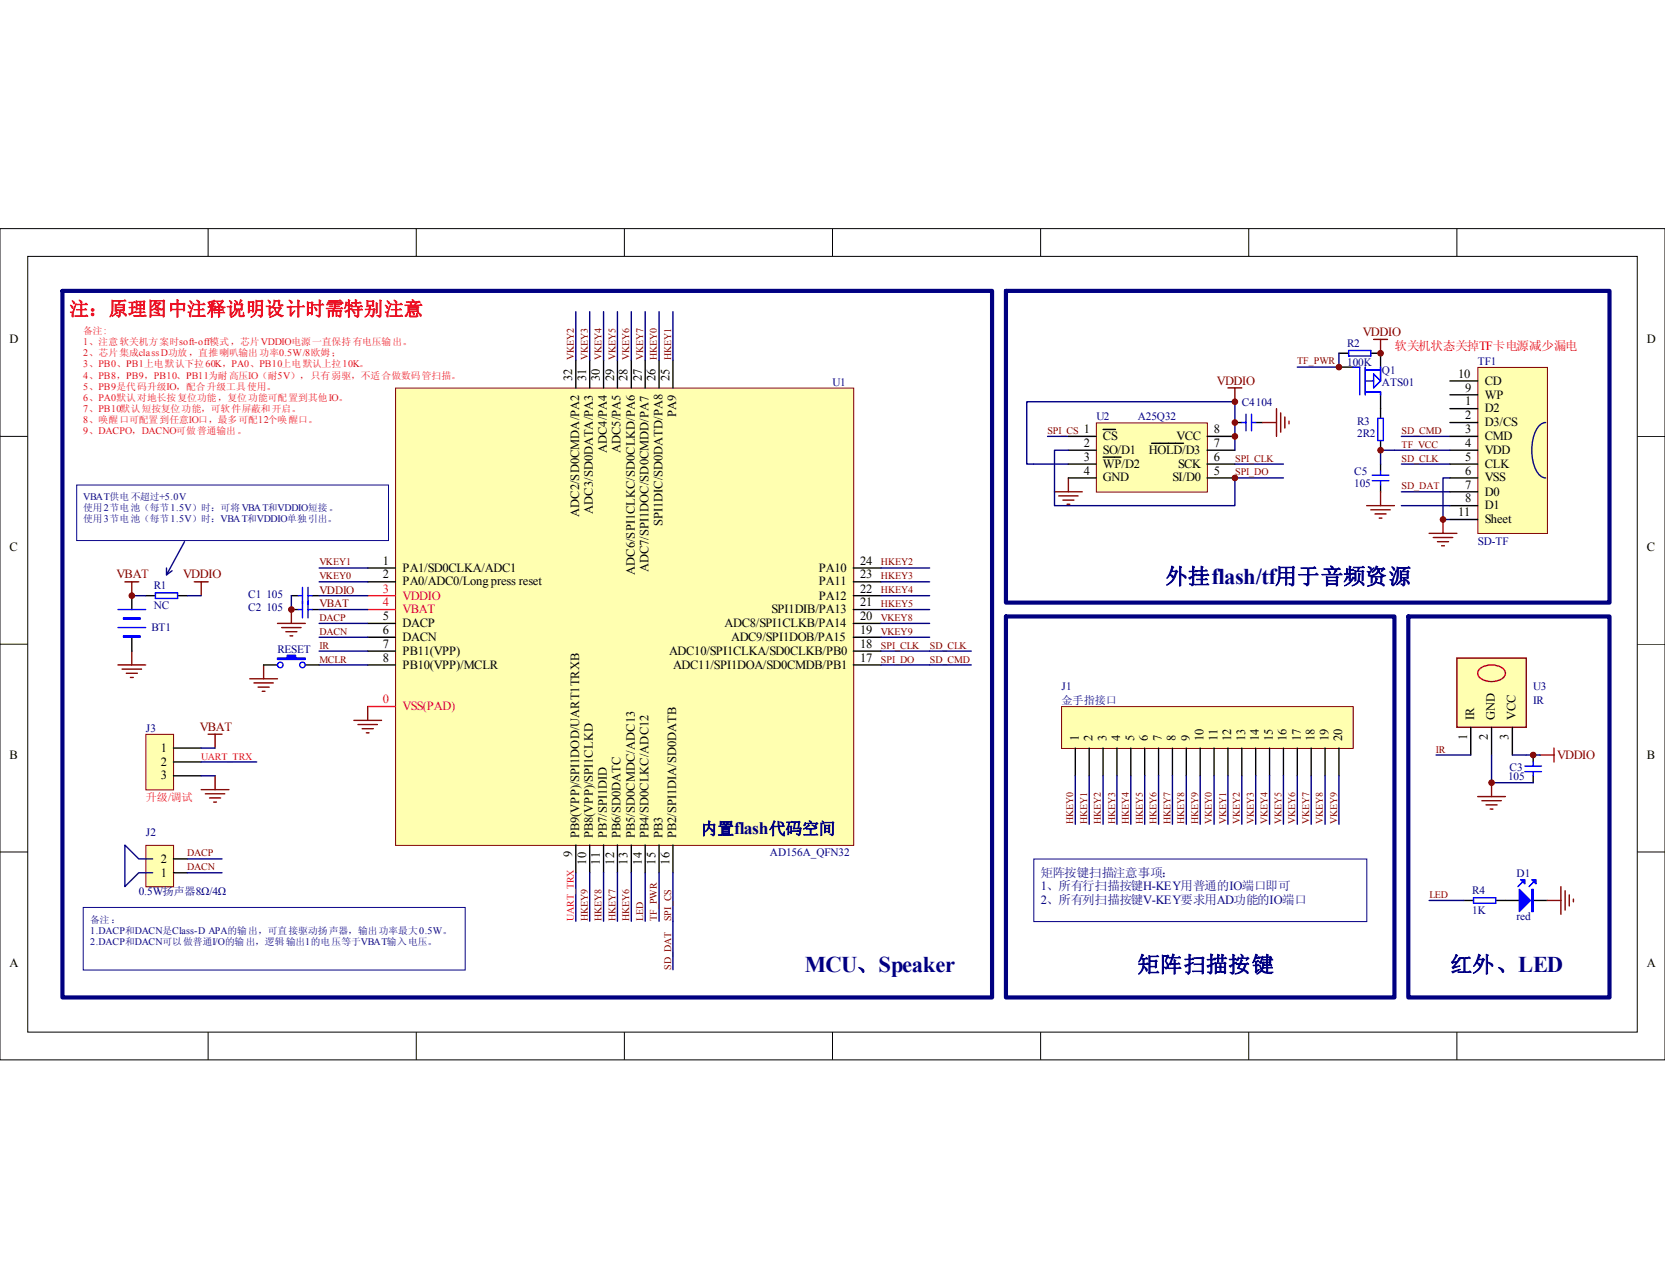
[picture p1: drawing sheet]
<svg xmlns="http://www.w3.org/2000/svg" width="279mm" height="216mm" viewBox="0 0 279 216" stroke-linecap="round" stroke-linejoin="round" font-family="sans-serif">
<g fill="none" stroke="#000" stroke-width=".17">
<path d="M0 38.4h279.4v139.4h-279.4zM34.9 38.3v4.7M69.8 38.3v4.7M104.8 38.3v4.7M139.7 38.3v4.7M174.6 38.3v4.7M209.5 38.3v4.7M244.5 38.3v4.7M4.7 43h270v130.1h-270zM0 73.2h4.7M274.7 73.2h4.7M0 108.1h4.7"/>
<path d="M274.7 108.1h4.7M0 142.9h4.7M274.7 142.9h4.7M34.9 173.1v4.7M69.8 173.1v4.7M104.8 173.1v4.7M139.7 173.1v4.7M174.6 173.1v4.7M209.5 173.1v4.7M244.5 173.1v4.7"/>
</g>
<path d="M10.5 48.8h156v118.5h-156zM168.8 48.8h101.3v52.3h-101.3z" fill="none" stroke="#000080" stroke-width=".7"/>
<path d="M173.5 144.1h55.9v10.5h-55.9z" fill="none" stroke="#11037f" stroke-width=".17"/>
<path d="M248 133.6h4.6M248.7 134.3h3.2M249.4 135h1.8M250.1 135.7h.4M250.3 131.3v2.3M258.4 126.7h2.4M260.8 125.5v2.3" fill="none" stroke="#800000" stroke-width=".23"/>
<path d="M244.5 110.4h11.6v11.6h-11.6z" fill-rule="evenodd" fill="#ffffb0" stroke="#800000" stroke-width=".23"/>
<path d="M246.8 122v4.7M250.3 122v4.7M253.8 122v4.7" fill="none" stroke="#000" stroke-width=".23"/>
<path d="M248.3 112.2a3.3 3.3 0 0 1 4 0 1.01 1.01 0 0 1-.4 1.7 3.1 3.1 0 0 1-3.8-.6l-.1-.4z" fill="none" stroke="#bf0000" stroke-width=".23"/>
<path d="M241 126.7h5.8M253.8 126.7h2.3" fill="none" stroke="#000080" stroke-width=".23"/>
<path d="M24.6 141.9h4.5v6.9h-4.5z" fill="#ffffb0"/>
<path d="M24.5 141.8h4.6v7h-4.6z" fill="none" stroke="#800000" stroke-width=".17"/>
<path d="M257.3 126.7v1.1M257.3 130.1v1.2M29.1 146.4h2.3M29.1 144.1h2.3" fill="none" stroke="#000" stroke-width=".23"/>
<path d="M255.9 129.4h2.8M255.9 128.5h2.8M257.3 127.8v.7M257.3 129.4v.7" fill="none" stroke="#00f" stroke-width=".23"/>
<path d="M173.5 77.9h5.8M175.8 73.2h3.5M207.2 77.9h8.2M207.2 80.2h8.2M250.3 126.7v4.6h7M256.1 126.7h2.3M31.4 144.1h5.9M31.4 146.4h5.9" fill="none" stroke="#000080" stroke-width=".23"/>
<path d="M206.1 65.1h2.3M207.2 65.1v2.3M177 82.5h4.6M177.7 83.2h3.2M178.4 83.9h1.8M179 84.6h.5M179.3 80.2v2.3" fill="none" stroke="#800000" stroke-width=".23"/>
<path d="M184.1 71h18.5v11.5h-18.5z" fill="#ffffb0"/>
<path d="M184 71h18.6v11.5h-18.6z" fill="none" stroke="#800000" stroke-width=".17"/>
<g fill="none" stroke="#000" stroke-width=".23">
<path d="M179.3 73.2h4.6M179.3 75.5h4.6M179.3 77.9h4.6M185.1 72h2.1M185.1 76.7h3M193.3 74.4h5.3M202.6 73.2h4.6M202.6 75.5h4.6M202.6 77.9h4.6M207.2 70.9h1.2M210.7 70.9h1.2M179.3 80.2h4.6"/>
<path d="M202.6 80.2h4.6"/>
</g>
<path d="M208.4 70.9h.7M209.1 69.5v2.8M210 70.9h.7M210 69.5v2.8" fill="none" stroke="#00f" stroke-width=".23"/>
<path d="M179.3 75.5h-2.3v9.3h30.2v-4.6M207.2 75.5v-8.1h-34.9v10.5h1.2M235.2 73.2h8.1M235.2 77.9h8.1M235.2 82.5h8.1M243.3 80.2h-1.2v6.9h1.2" fill="none" stroke="#000080" stroke-width=".23"/>
<g fill="none" stroke="#800000" stroke-width=".23">
<path d="M211.9 70.9h2.3M214.2 68.6v4.6M214.9 69.3v3.2M215.6 70v1.8M216.3 70.6v.5M21 97.6h2.3M22.1 97.6v2.3M239.8 89.5h4.7M240.5 90.2h3.3M241.2 90.9h1.9M241.9 91.6h.5M242.1 87.1v2.4"/>
<path d="M19.8 111.5h4.6M20.5 112.2h3.2M21.2 112.9h1.9M21.9 113.6h.5M22.1 109.2v2.3"/>
</g>
<path d="M12.9 81.4h52.3v9.3h-52.3z" fill="none" stroke="#11037f" stroke-width=".17"/>
<path d="M248.1 61.7h11.6v27.8h-11.6z" fill="#ffffb0"/>
<path d="M248 61.6h11.7v27.9h-11.7z" fill="none" stroke="#800000" stroke-width=".17"/>
<g fill="none" stroke="#000" stroke-width=".23">
<path d="M224.7 59.3h1.6M230 59.3h1.7v2.3M224.7 61.6h2.3M231.7 66.2v4M231.7 73.9v1.6M231.7 77.9v1.1M243.3 63.9h4.7M243.3 75.5h4.7M243.3 77.9h4.7M243.3 70.9h4.7M243.3 73.2h4.7M243.3 66.2h4.7"/>
<path d="M243.3 68.6h4.7M22.1 99.9v2.4M231.7 81.3v1.2M243.3 82.5h4.7M243.3 80.2h4.7M243.3 84.8h4.7M243.3 87.1h4.7M22.1 106.9v2.3"/>
</g>
<path d="M259.4 70.9a2.05 2.05 0 0 0-1.7 1.3 8 8 0 0 0 .4 7.2l.8 .7 .5 .1" fill="none" stroke="#11037f" stroke-width=".23"/>
<path d="M234 75.5h9.3M235.2 84.8h8.1" fill="none" stroke="#000080" stroke-width=".23"/>
<path d="M230.5 56.9h2.3M231.7 56.9v2.4M229.3 84.8h4.7M230 85.5h3.3M230.7 86.2h1.9M231.4 86.9h.5M231.7 82.5v2.3" fill="none" stroke="#800000" stroke-width=".23"/>
<g fill="none" stroke="#00f" stroke-width=".23">
<path d="M226.3 58.8h3.7v.9h-3.7zM227 61.6h1.2v4.6M229.1 65.8h2.6v.4M229.1 61.6v4.6M229.1 62.1h2.6M229.1 63.9h1.4M230.3 79.7h2.8M230.5 62.7l1.2 1.2-1.2 1.2zM231.2 70.2h.9v3.7h-.9zM231.7 61.6v2.3M231.7 79v.7M230.3 80.6h2.8"/>
<path d="M231.7 80.6v.7M19.8 105.3h4.6M19.8 102.3h4.6"/>
</g>
<g fill="#00f" stroke="#00f" stroke-width=".23">
<path d="M20.7 103.6h2.8v.3h-2.8z" fill-rule="evenodd"/>
<path d="M20.7 106.7h2.8v.2h-2.8z" fill-rule="evenodd"/>
</g>
<path d="M66.5 65.2h76.8v76.6h-76.8z" fill="#ffffb0"/>
<path d="M66.4 65.1h76.9v76.7h-76.9z" fill="none" stroke="#800000" stroke-width=".17"/>
<g fill="none" stroke="#000" stroke-width=".23">
<path d="M96.6 60.4v4.7M99 60.4v4.7M101.3 60.4v4.7M103.6 60.4v4.7M105.9 60.4v4.7M108.3 60.4v4.7M110.6 60.4v4.7M112.9 60.4v4.7M24.4 99.9h1.7M29.8 99.9h1.6M48.9 99.9h1.2M52.4 99.9h1.2"/>
<path d="M61.7 97.6h4.7M61.7 95.3h4.7M143.2 97.6h4.6M143.2 95.3h4.6M143.2 99.9h4.6M44.2 111.5h2.4M48.9 102.3h1.2M51.2 111.5h2.4M52.4 102.3h1.2M61.7 104.6h4.7M61.7 106.9h4.7M61.7 109.2h4.7"/>
<path d="M61.7 111.5h4.7M143.2 104.6h4.6M143.2 106.9h4.6M143.2 102.3h4.6M143.2 109.2h4.6M143.2 111.5h4.6M96.6 141.8v4.6M99 141.8v4.6M101.3 141.8v4.6M103.6 141.8v4.6M105.9 141.8v4.6M108.3 141.8v4.6"/>
<path d="M110.6 141.8v4.6M112.9 141.8v4.6M245.6 151.1h1.7M251 151.1h4M257.3 151.1h2.3"/>
</g>
<path d="M61.7 99.9h4.7M61.7 102.3h4.7M61.7 118.5h4.7" fill="none" stroke="#ee0e22" stroke-width=".23"/>
<g fill="none" stroke="#000080" stroke-width=".23">
<path d="M96.6 52.3v8.1M99 52.3v8.1M101.3 52.3v8.1M103.6 52.3v8.1M105.9 52.3v8.1M108.3 52.3v8.1M110.6 52.3v8.1M112.9 52.3v8.1M224.7 59.3v2.3h-7M234 75.5h-2.3v2.4M22.1 99.9h2.3M31.4 99.9h2.4"/>
<path d="M48.9 99.9v2.4M53.6 99.9h8.1M53.6 97.6h8.1M53.6 95.3h8.1M147.8 99.9h8.2M147.8 97.6h8.2M147.8 95.3h8.2M53.6 102.3h8.1M53.6 104.6h8.1M53.6 106.9h8.1M53.6 109.2h8.1M53.6 111.5h8.1"/>
<path d="M147.8 102.3h8.2M147.8 104.6h8.2M147.8 106.9h8.2M147.8 109.2h15.2M147.8 111.5h15.2M96.6 146.4v8.1M99 146.4v8.1M101.3 146.4v8.1M103.6 146.4v8.1M105.9 146.4v8.1M108.3 146.4v8.1M110.6 146.4v8.1"/>
<path d="M112.9 146.4v16.3M239.8 151.1h5.8"/>
</g>
<g fill="none" stroke="#00f" stroke-width=".23">
<path d="M26.1 99.5h3.7v.9h-3.7zM50.1 99.9h.7M50.8 98.5v5.1M51.7 98.5v5.1M51.7 99.9h.7M50.1 102.3h.7M51.7 102.3h.7M247.3 150.6h3.7v.9h-3.7zM255.7 147.8l-1 .9M257.5 147.8l-.9 .9"/>
<circle cx="47" cy="111.5" r=".47"/>
<circle cx="50.8" cy="111.5" r=".47"/>
</g>
<g fill="none" stroke="#800000" stroke-width=".23">
<path d="M32.6 97.6h2.3M33.8 97.6v2.3M41.9 113.9h4.7M42.6 114.6h3.3M43.3 115.3h1.9M44 116h.5M44.2 111.5v2.4M46.6 104.6h4.6M47.3 105.3h3.2M48 106h1.8M48.7 106.7h.4M48.9 102.3v2.3"/>
<path d="M61.7 118.5v2.3M59.4 120.8h4.6M60.1 121.5h3.2M60.8 122.2h1.8M61.5 122.9h.4M259.6 151.1h2.3M261.9 148.7v4.7M262.6 149.4v3.3M263.3 150.1v1.9M264 150.8v.5"/>
</g>
<path d="M28.9 95.7l-1 .7M31 90.9l-3.1 5.5v-1.1M25.6 144.1h-2.3l-2.3-2.3v6.9l2.3-2.3h2.3" fill="none" stroke="#11037f" stroke-width=".23"/>
<path d="M14 152.2h64.1v10.5h-64.1z" fill="none" stroke="#11037f" stroke-width=".17"/>
<g fill="#00f" stroke="#00f" stroke-width=".23">
<path d="M257 147.6h.7v.7z"/>
<path d="M255.2 147.6h.7v.7z"/>
<path d="M255 149.2l1.8 1.9-1.8 1.8z"/>
<path d="M46.6 110.4h1.6v-.5h1.4v.5h1.6v.2h-4.6z" fill-rule="evenodd"/>
<path d="M257 149.2h.3v3.7h-.3z" fill-rule="evenodd"/>
</g>
<path d="M236.3 103.4h33.8v63.9h-33.8z" fill="none" stroke="#000080" stroke-width=".7"/>
<path d="M178.2 118.6h48.9v7h-48.9z" fill="#ffffb0"/>
<path d="M178.1 118.5h49v7.1h-49z" fill="none" stroke="#800000" stroke-width=".17"/>
<g fill="none" stroke="#000" stroke-width=".23">
<path d="M180.4 125.5v4.6M182.8 125.5v4.6M185.1 125.5v4.6M187.4 125.5v4.6M189.8 125.5v4.6M192.1 125.5v4.6M194.4 125.5v4.6M196.7 125.5v4.6M199.1 125.5v4.6M201.4 125.5v4.6M203.7 125.5v4.6M206.1 125.5v4.6"/>
<path d="M208.4 125.5v4.6M210.7 125.5v4.6M213 125.5v4.6M215.4 125.5v4.6M217.7 125.5v4.6M220 125.5v4.6M222.4 125.5v4.6M224.7 125.5v4.6"/>
</g>
<g fill="none" stroke="#000080" stroke-width=".23">
<path d="M180.4 130.1v8.2M182.8 130.1v8.2M185.1 130.1v8.2M187.4 130.1v8.2M189.8 130.1v8.2M192.1 130.1v8.2M194.4 130.1v8.2M196.7 130.1v8.2M199.1 130.1v8.2M201.4 130.1v8.2M203.7 130.1v8.2M206.1 130.1v8.2"/>
<path d="M208.4 130.1v8.2M210.7 130.1v8.2M213 130.1v8.2M215.4 130.1v8.2M217.7 130.1v8.2M220 130.1v8.2M222.4 130.1v8.2M224.7 130.1v8.2"/>
</g>
<path d="M168.8 103.4h65.2v63.9h-65.2z" fill="none" stroke="#000080" stroke-width=".7"/>
<g fill="#800000" stroke="#800000" stroke-width=".17">
<circle cx="250.3" cy="131.3" r=".46"/>
<circle cx="257.3" cy="126.7" r=".47"/>
<circle cx="207.2" cy="80.2" r=".46"/>
<circle cx="207.2" cy="67.4" r=".47"/>
<circle cx="207.2" cy="73.2" r=".47"/>
<circle cx="207.2" cy="70.9" r=".46"/>
<circle cx="22.1" cy="99.9" r=".46"/>
<circle cx="242.1" cy="87.1" r=".47"/>
<circle cx="224.7" cy="61.6" r=".47"/>
<circle cx="231.7" cy="75.5" r=".47"/>
<circle cx="48.9" cy="102.3" r=".46"/>
</g>
<path d="M24.6 123.3h4.5v9.2h-4.5z" fill="#ffffb0"/>
<path d="M24.5 123.2h4.6v9.3h-4.6z" fill="none" stroke="#800000" stroke-width=".17"/>
<path d="M29.1 125.5h4.7M29.1 127.8h4.7M29.1 130.1h4.7" fill="none" stroke="#000" stroke-width=".23"/>
<path d="M33.8 132.5h4.6M34.5 133.2h3.2M34.9 123.2h2.4M35.2 133.9h1.8M35.9 134.6h.4M36.1 123.2v2.3M36.1 130.1v2.4" fill="none" stroke="#800000" stroke-width=".23"/>
<path d="M33.8 127.8h9.3M33.8 130.1h2.3M33.8 125.5h2.3" fill="none" stroke="#000080" stroke-width=".23"/>
<circle cx="231.7" cy="59.3" r=".47" fill="#800000" stroke="#800000" stroke-width=".17"/>
<text font-size="3.8" fill="#000080" x="135" y="163.1">MCU、Speaker</text>
<g font-size="3.7" fill="#000080">
<text x="195.6" y="98">外挂flash/tf用于音频资源</text>
<text x="190.9" y="163.1">矩阵扫描按键</text>
<text x="243.3" y="163.1">红外、LED</text>
</g>
<text font-size="3.3" fill="#ee0e22" x="11.7" y="52.9">注：原理图中注释说明设计时需特别注意</text>
<text font-size="2.8" fill="#000080" x="117.6" y="140">内置flash代码空间</text>
<g font-size="2.1">
<text x="1.6" y="57.6">D</text>
<text x="276.4" y="57.6">D</text>
<text x="96" y="63.9" transform="rotate(-90 96 63.9)">32</text>
<text x="98.4" y="63.9" transform="rotate(-90 98.4 63.9)">31</text>
<text x="100.7" y="63.9" transform="rotate(-90 100.7 63.9)">30</text>
<text x="103" y="63.9" transform="rotate(-90 103 63.9)">29</text>
<text x="105.3" y="63.9" transform="rotate(-90 105.3 63.9)">28</text>
<text x="107.7" y="63.9" transform="rotate(-90 107.7 63.9)">27</text>
<text x="110" y="63.9" transform="rotate(-90 110 63.9)">26</text>
<text x="112.4" y="63.9" transform="rotate(-90 112.4 63.9)">25</text>
<text x="244.7" y="63.3">10</text>
<text x="245.9" y="65.7">9</text>
<text x="249.2" y="64.5">CD</text>
<text x="113.5" y="69.9" transform="rotate(-90 113.5 69.9)">PA9</text>
<text x="245.9" y="70.4">2</text>
<text x="245.9" y="68">1</text>
<text x="249.2" y="71.5">D3/CS</text>
<text x="249.2" y="66.9">WP</text>
<text x="249.2" y="69.2">D2</text>
<text x="101.9" y="76" transform="rotate(-90 101.9 76)">ADC4/PA4</text>
<text x="104.1" y="76" transform="rotate(-90 104.1 76)">ADC5/PA5</text>
<text x="181.9" y="72.6">1</text>
<text x="181.9" y="75">2</text>
<text x="181.9" y="77.3">3</text>
<text x="185.1" y="73.8">CS</text>
<text x="185.1" y="76.1">SO/D1</text>
<text x="192.8" y="76.1">HOLD/D3</text>
<text x="197.4" y="73.8">VCC</text>
<text x="203.7" y="77.3">6</text>
<text x="203.7" y="75">7</text>
<text x="203.7" y="72.6">8</text>
<text x="245.9" y="75">4</text>
<text x="245.9" y="77.3">5</text>
<text x="245.9" y="72.6">3</text>
<text x="249.2" y="76.1">VDD</text>
<text x="249.2" y="73.8">CMD</text>
<text x="181.9" y="79.7">4</text>
<text x="185.1" y="78.5">WP/D2</text>
<text x="185.1" y="80.8">GND</text>
<text x="196.8" y="80.8">SI/D0</text>
<text x="197.7" y="78.5">SCK</text>
<text x="203.7" y="79.7">5</text>
<text x="245.9" y="82">7</text>
<text x="245.9" y="79.7">6</text>
<text x="249.2" y="83.1">D0</text>
<text x="249.2" y="78.5">CLK</text>
<text x="249.2" y="80.8">VSS</text>
<text x="97.2" y="86.7" transform="rotate(-90 97.2 86.7)">ADC2/SD0CMDA/PA2</text>
<text x="99.5" y="86.2" transform="rotate(-90 99.5 86.2)">ADC3/SD0DATA/PA3</text>
<text x="111.2" y="88.3" transform="rotate(-90 111.2 88.3)">SPI1DIC/SD0DATD/PA8</text>
<text x="244.7" y="86.6">11</text>
<text x="245.9" y="84.2">8</text>
<text x="249.2" y="85.4">D1</text>
<text x="249.2" y="87.8">Sheet</text>
<text x="1.6" y="92.5">C</text>
<text x="64.3" y="94.7">1</text>
<text x="67.6" y="95.9">PA1/SD0CLKA/ADC1</text>
<text x="137.4" y="95.9">PA10</text>
<text x="144.4" y="94.7">24</text>
<text x="276.4" y="92.5">C</text>
<text x="64.3" y="97">2</text>
<text x="67.6" y="98.2">PA0/ADC0/Long press reset</text>
<text x="106.5" y="96.4" transform="rotate(-90 106.5 96.4)">ADC6/SPI1CLKC/SD0CLKD/PA6</text>
<text x="108.8" y="96" transform="rotate(-90 108.8 96)">ADC7/SPI1DOC/SD0CMDD/PA7</text>
<text x="137.4" y="98.2">PA11</text>
<text x="137.4" y="100.6">PA12</text>
<text x="144.4" y="97">23</text>
<text x="144.4" y="99.4">22</text>
<text x="144.4" y="101.7">21</text>
<text x="64.3" y="104.1">5</text>
<text x="64.3" y="106.3">6</text>
<text x="67.6" y="105.2">DACP</text>
<text x="67.6" y="107.5">DACN</text>
<text x="121.6" y="105.2">ADC8/SPI1CLKB/PA14</text>
<text x="122.7" y="107.5">ADC9/SPI1DOB/PA15</text>
<text x="129.5" y="102.9">SPI1DIB/PA13</text>
<text x="144.4" y="104.1">20</text>
<text x="144.4" y="106.3">19</text>
<text x="64.3" y="111">8</text>
<text x="64.3" y="108.7">7</text>
<text x="67.6" y="112.2">PB10(VPP)/MCLR</text>
<text x="67.6" y="109.8">PB11(VPP)</text>
<text x="112.3" y="109.8">ADC10/SPI1CLKA/SD0CLKB/PB0</text>
<text x="112.9" y="112.2">ADC11/SPI1DOA/SD0CMDB/PB1</text>
<text x="144.4" y="108.7">18</text>
<text x="144.4" y="111">17</text>
<text x="181" y="124.4" transform="rotate(-90 181 124.4)">1</text>
<text x="183.3" y="124.4" transform="rotate(-90 183.3 124.4)">2</text>
<text x="185.7" y="124.4" transform="rotate(-90 185.7 124.4)">3</text>
<text x="188" y="124.4" transform="rotate(-90 188 124.4)">4</text>
<text x="190.3" y="124.4" transform="rotate(-90 190.3 124.4)">5</text>
<text x="192.6" y="124.4" transform="rotate(-90 192.6 124.4)">6</text>
<text x="195" y="124.4" transform="rotate(-90 195 124.4)">7</text>
<text x="197.3" y="124.4" transform="rotate(-90 197.3 124.4)">8</text>
<text x="199.6" y="124.4" transform="rotate(-90 199.6 124.4)">9</text>
<text x="201.9" y="124.4" transform="rotate(-90 201.9 124.4)">10</text>
<text x="204.3" y="124.4" transform="rotate(-90 204.3 124.4)">11</text>
<text x="206.6" y="124.4" transform="rotate(-90 206.6 124.4)">12</text>
<text x="209" y="124.4" transform="rotate(-90 209 124.4)">13</text>
<text x="211.2" y="124.4" transform="rotate(-90 211.2 124.4)">14</text>
<text x="213.6" y="124.4" transform="rotate(-90 213.6 124.4)">15</text>
<text x="215.9" y="124.4" transform="rotate(-90 215.9 124.4)">16</text>
<text x="218.3" y="124.4" transform="rotate(-90 218.3 124.4)">17</text>
<text x="220.6" y="124.4" transform="rotate(-90 220.6 124.4)">18</text>
<text x="222.9" y="124.4" transform="rotate(-90 222.9 124.4)">19</text>
<text x="225.2" y="124.4" transform="rotate(-90 225.2 124.4)">20</text>
<text x="246.2" y="124.1" transform="rotate(-90 246.2 124.1)">1</text>
<text x="247.4" y="120.8" transform="rotate(-90 247.4 120.8)">IR</text>
<text x="249.7" y="124.1" transform="rotate(-90 249.7 124.1)">2</text>
<text x="250.9" y="120.8" transform="rotate(-90 250.9 120.8)">GND</text>
<text x="253.2" y="124.1" transform="rotate(-90 253.2 124.1)">3</text>
<text x="254.3" y="120.8" transform="rotate(-90 254.3 120.8)">VCC</text>
<text x="1.6" y="127.3">B</text>
<text x="27" y="126.2">1</text>
<text x="27" y="128.4">2</text>
<text x="27" y="130.7">3</text>
<text x="276.4" y="127.3">B</text>
<text x="96" y="143.8" transform="rotate(-90 96 143.8)">9</text>
<text x="97.2" y="140.6" transform="rotate(-90 97.2 140.6)">PB9(VPP)/SPI1DOD/UART1TRXB</text>
<text x="99.5" y="140.6" transform="rotate(-90 99.5 140.6)">PB8(VPP)/SPI1CLKD</text>
<text x="101.9" y="140.6" transform="rotate(-90 101.9 140.6)">PB7/SPI1DID</text>
<text x="104.1" y="140.6" transform="rotate(-90 104.1 140.6)">PB6/SD0DATC</text>
<text x="106.5" y="140.6" transform="rotate(-90 106.5 140.6)">PB5/SD0CMDC/ADC13</text>
<text x="108.8" y="140.6" transform="rotate(-90 108.8 140.6)">PB4/SD0CLKC/ADC12</text>
<text x="111.2" y="140.6" transform="rotate(-90 111.2 140.6)">PB3</text>
<text x="113.5" y="140.6" transform="rotate(-90 113.5 140.6)">PB2/SPI1DIA/SD0DATB</text>
<text x="27" y="147.1">1</text>
<text x="27" y="144.7">2</text>
<text x="98.4" y="145" transform="rotate(-90 98.4 145)">10</text>
<text x="100.7" y="145" transform="rotate(-90 100.7 145)">11</text>
<text x="103" y="145" transform="rotate(-90 103 145)">12</text>
<text x="105.3" y="145" transform="rotate(-90 105.3 145)">13</text>
<text x="107.7" y="145" transform="rotate(-90 107.7 145)">14</text>
<text x="110" y="145" transform="rotate(-90 110 145)">15</text>
<text x="112.4" y="145" transform="rotate(-90 112.4 145)">16</text>
<text x="1.6" y="162.1">A</text>
<text x="276.4" y="162.1">A</text>
</g>
<g font-size="2.1" fill="#800000">
<text x="228.7" y="56.4">VDDIO</text>
<text x="204.2" y="64.5">VDDIO</text>
<text x="19.6" y="97">VBAT</text>
<text x="30.7" y="97">VDDIO</text>
<text x="33.5" y="122.6">VBAT</text>
<text x="261.3" y="127.3">VDDIO</text>
</g>
<text font-size="2.1" fill="#f00" x="234" y="58.8">软关机状态关掉TF卡电源减少漏电</text>
<g font-size="2.1" fill="#ee0e22">
<text x="64.3" y="99.4">3</text>
<text x="64.3" y="101.7">4</text>
<text x="67.6" y="100.6">VDDIO</text>
<text x="67.6" y="102.9">VBAT</text>
<text x="64.3" y="117.9">0</text>
<text x="67.6" y="119.1">VSS(PAD)</text>
</g>
<g font-size="2.1" fill="#11037f">
<text x="174.7" y="147.1">矩阵按键扫描注意事项：</text>
<text x="174.7" y="149.4">1、所有行扫描按键H-KEY用普通的IO端口即可</text>
<text x="174.7" y="151.6">2、所有列扫描按键V-KEY要求用AD功能的IO端口</text>
</g>
<g font-size="1.9" fill="#000080">
<text x="226.1" y="58.2">R2</text>
<text x="139.7" y="64.7">U1</text>
<text x="226.1" y="61.4">100K</text>
<text x="231.9" y="62.8">Q1</text>
<text x="231.9" y="64.7">ATS01</text>
<text x="248" y="61.2">TF1</text>
<text x="184" y="70.4">U2</text>
<text x="190.9" y="70.4">A25Q32</text>
<text x="208.4" y="68.2">C4104</text>
<text x="227.8" y="71.4">R3</text>
<text x="227.8" y="73.2">2R2</text>
<text x="227.2" y="79.8">C5</text>
<text x="227.2" y="81.6">105</text>
<text x="248" y="91.4">SD-TF</text>
<text x="25.8" y="98.8">R1</text>
<text x="41.7" y="100.2">C1</text>
<text x="44.7" y="100.2">105</text>
<text x="25.4" y="105.8">BT1</text>
<text x="25.8" y="102.1">NC</text>
<text x="41.7" y="102.5">C2</text>
<text x="44.7" y="102.5">105</text>
<text x="46.6" y="109.6">RESET</text>
<text x="178.1" y="115.8">J1</text>
<text x="178.1" y="118.1">金手指接口</text>
<text x="257.3" y="115.8">U3</text>
<text x="257.3" y="118.1">IR</text>
<text x="24.5" y="122.8">J3</text>
<text x="253.1" y="130.9">105</text>
<text x="253.3" y="129.3">C3</text>
<text x="24.5" y="140.2">J2</text>
<text x="129.2" y="143.7">AD156A_QFN32</text>
<text x="247.1" y="149.9">R4</text>
<text x="254.5" y="147.2">D1</text>
<text x="23.3" y="150.2">0.5W扬声器8Ω/4Ω</text>
<text x="247.1" y="153.2">1K</text>
<text x="254.5" y="154.3">red</text>
</g>
<g font-size="1.9" fill="#800000">
<text x="53.6" y="101.9">VBAT</text>
<text x="53.6" y="99.6">VDDIO</text>
</g>
<text font-size="1.9" fill="#ee0e22" x="24.5" y="134.4">升级/调试</text>
<g font-size="1.7" fill="#ee0e22">
<text x="14" y="57.9">1、注意软关机方案时soft-off模式，芯片VDDIO电源一直保持有电压输出。</text>
<text x="14" y="59.8">2、芯片集成class D功放，直推喇叭输出功率0.5W/8欧姆；</text>
<text x="14" y="61.6">3、PB0、PB1上电默认下拉60K，PA0、PB10上电默认上拉10K。</text>
<text x="14" y="63.5">4、PB8，PB9，PB10、PB11为耐高压IO（耐5V），只有弱驱，不适合做数码管扫描。</text>
<text x="14" y="65.4">5、PB9是代码升级IO，配合升级工具使用。</text>
<text x="14" y="67.2">6、PA0默认对地长按复位功能，复位功能可配置到其他IO。</text>
<text x="14" y="69.1">7、PB10默认短按复位功能，可软件屏蔽和开启。</text>
<text x="14" y="71">8、唤醒口可配置到任意IO口，最多可配12个唤醒口。</text>
<text x="14" y="72.8">9、DACPO，DACNO可做普通输出。</text>
<text x="33.8" y="127.4">UART_TRX</text>
<text x="96.3" y="154.5" transform="rotate(-90 96.3 154.5)">UART_TRX</text>
</g>
<g font-size="1.7" fill="#800000">
<text x="96.3" y="60.5" transform="rotate(-90 96.3 60.5)">VKEY2</text>
<text x="98.6" y="60.5" transform="rotate(-90 98.6 60.5)">VKEY3</text>
<text x="100.9" y="60.5" transform="rotate(-90 100.9 60.5)">VKEY4</text>
<text x="103.3" y="60.5" transform="rotate(-90 103.3 60.5)">VKEY5</text>
<text x="105.6" y="60.5" transform="rotate(-90 105.6 60.5)">VKEY6</text>
<text x="107.9" y="60.5" transform="rotate(-90 107.9 60.5)">VKEY7</text>
<text x="110.2" y="60.5" transform="rotate(-90 110.2 60.5)">HKEY0</text>
<text x="112.6" y="60.5" transform="rotate(-90 112.6 60.5)">HKEY1</text>
<text x="217.7" y="61.1">TF_PWR</text>
<text x="175.8" y="72.8">SPI_CS</text>
<text x="207.3" y="77.5">SPI_CLK</text>
<text x="235.2" y="72.8">SD_CMD</text>
<text x="235.2" y="77.5">SD_CLK</text>
<text x="235.2" y="75.1">TF_VCC</text>
<text x="207.3" y="79.8">SPI_DO</text>
<text x="235.2" y="82">SD_DAT</text>
<text x="53.6" y="94.8">VKEY1</text>
<text x="147.8" y="94.8">HKEY2</text>
<text x="53.6" y="97.2">VKEY0</text>
<text x="147.8" y="97.2">HKEY3</text>
<text x="147.8" y="99.5">HKEY4</text>
<text x="147.8" y="101.9">HKEY5</text>
<text x="53.6" y="106.5">DACN</text>
<text x="53.6" y="104.1">DACP</text>
<text x="147.8" y="104.1">VKEY8</text>
<text x="147.8" y="106.5">VKEY9</text>
<text x="53.6" y="108.8">IR</text>
<text x="53.6" y="111.2">MCLR</text>
<text x="147.8" y="108.8">SPI_CLK</text>
<text x="147.8" y="111.2">SPI_DO</text>
<text x="156" y="111.2">SD_CMD</text>
<text x="156" y="108.8">SD_CLK</text>
<text x="241" y="126.2">IR</text>
<text x="31.4" y="143.7">DACP</text>
<text x="180.1" y="138.3" transform="rotate(-90 180.1 138.3)">HKEY0</text>
<text x="182.5" y="138.3" transform="rotate(-90 182.5 138.3)">HKEY1</text>
<text x="184.7" y="138.3" transform="rotate(-90 184.7 138.3)">HKEY2</text>
<text x="187.1" y="138.3" transform="rotate(-90 187.1 138.3)">HKEY3</text>
<text x="189.4" y="138.3" transform="rotate(-90 189.4 138.3)">HKEY4</text>
<text x="191.8" y="138.3" transform="rotate(-90 191.8 138.3)">HKEY5</text>
<text x="194.1" y="138.3" transform="rotate(-90 194.1 138.3)">HKEY6</text>
<text x="196.4" y="138.3" transform="rotate(-90 196.4 138.3)">HKEY7</text>
<text x="198.7" y="138.3" transform="rotate(-90 198.7 138.3)">HKEY8</text>
<text x="201.1" y="138.3" transform="rotate(-90 201.1 138.3)">HKEY9</text>
<text x="203.4" y="138.3" transform="rotate(-90 203.4 138.3)">VKEY0</text>
<text x="205.7" y="138.3" transform="rotate(-90 205.7 138.3)">VKEY1</text>
<text x="208" y="138.3" transform="rotate(-90 208 138.3)">VKEY2</text>
<text x="210.4" y="138.3" transform="rotate(-90 210.4 138.3)">VKEY3</text>
<text x="212.7" y="138.3" transform="rotate(-90 212.7 138.3)">VKEY4</text>
<text x="215.1" y="138.3" transform="rotate(-90 215.1 138.3)">VKEY5</text>
<text x="217.3" y="138.3" transform="rotate(-90 217.3 138.3)">VKEY6</text>
<text x="219.7" y="138.3" transform="rotate(-90 219.7 138.3)">VKEY7</text>
<text x="222" y="138.3" transform="rotate(-90 222 138.3)">VKEY8</text>
<text x="224.4" y="138.3" transform="rotate(-90 224.4 138.3)">VKEY9</text>
<text x="31.4" y="146">DACN</text>
<text x="98.6" y="154.5" transform="rotate(-90 98.6 154.5)">HKEY9</text>
<text x="100.9" y="154.5" transform="rotate(-90 100.9 154.5)">HKEY8</text>
<text x="103.3" y="154.5" transform="rotate(-90 103.3 154.5)">HKEY7</text>
<text x="105.6" y="154.5" transform="rotate(-90 105.6 154.5)">HKEY6</text>
<text x="107.9" y="154.5" transform="rotate(-90 107.9 154.5)">LED</text>
<text x="110.2" y="154.5" transform="rotate(-90 110.2 154.5)">TF_PWR</text>
<text x="112.6" y="154.5" transform="rotate(-90 112.6 154.5)">SPI_CS</text>
<text x="239.9" y="150.6">LED</text>
<text x="112.6" y="162.6" transform="rotate(-90 112.6 162.6)">SD_DAT</text>
</g>
<g font-size="1.7" fill="#11037f">
<text x="14" y="83.9">VBAT供电不超过+5.0V</text>
<text x="15.2" y="156.7">1.DACP和DACN是Class-D APA的输出，可直接驱动扬声器，输出功率最大0.5W。</text>
<text x="15.2" y="158.6">2.DACP和DACN可以做普通I/O的输出，逻辑输出1的电压等于VBAT输入电压。</text>
</g>
<text font-size="1.6" fill="#ee0e22" x="14" y="56">备注:</text>
<g font-size="1.6" fill="#11037f">
<text x="14" y="85.8">使用2节电池（每节1.5V）时：可将VBAT和VDDIO短接。</text>
<text x="14" y="87.6">使用3节电池（每节1.5V）时：VBAT和VDDIO单独引出。</text>
<text x="15.2" y="154.9">备注：</text>
</g>
</svg>
